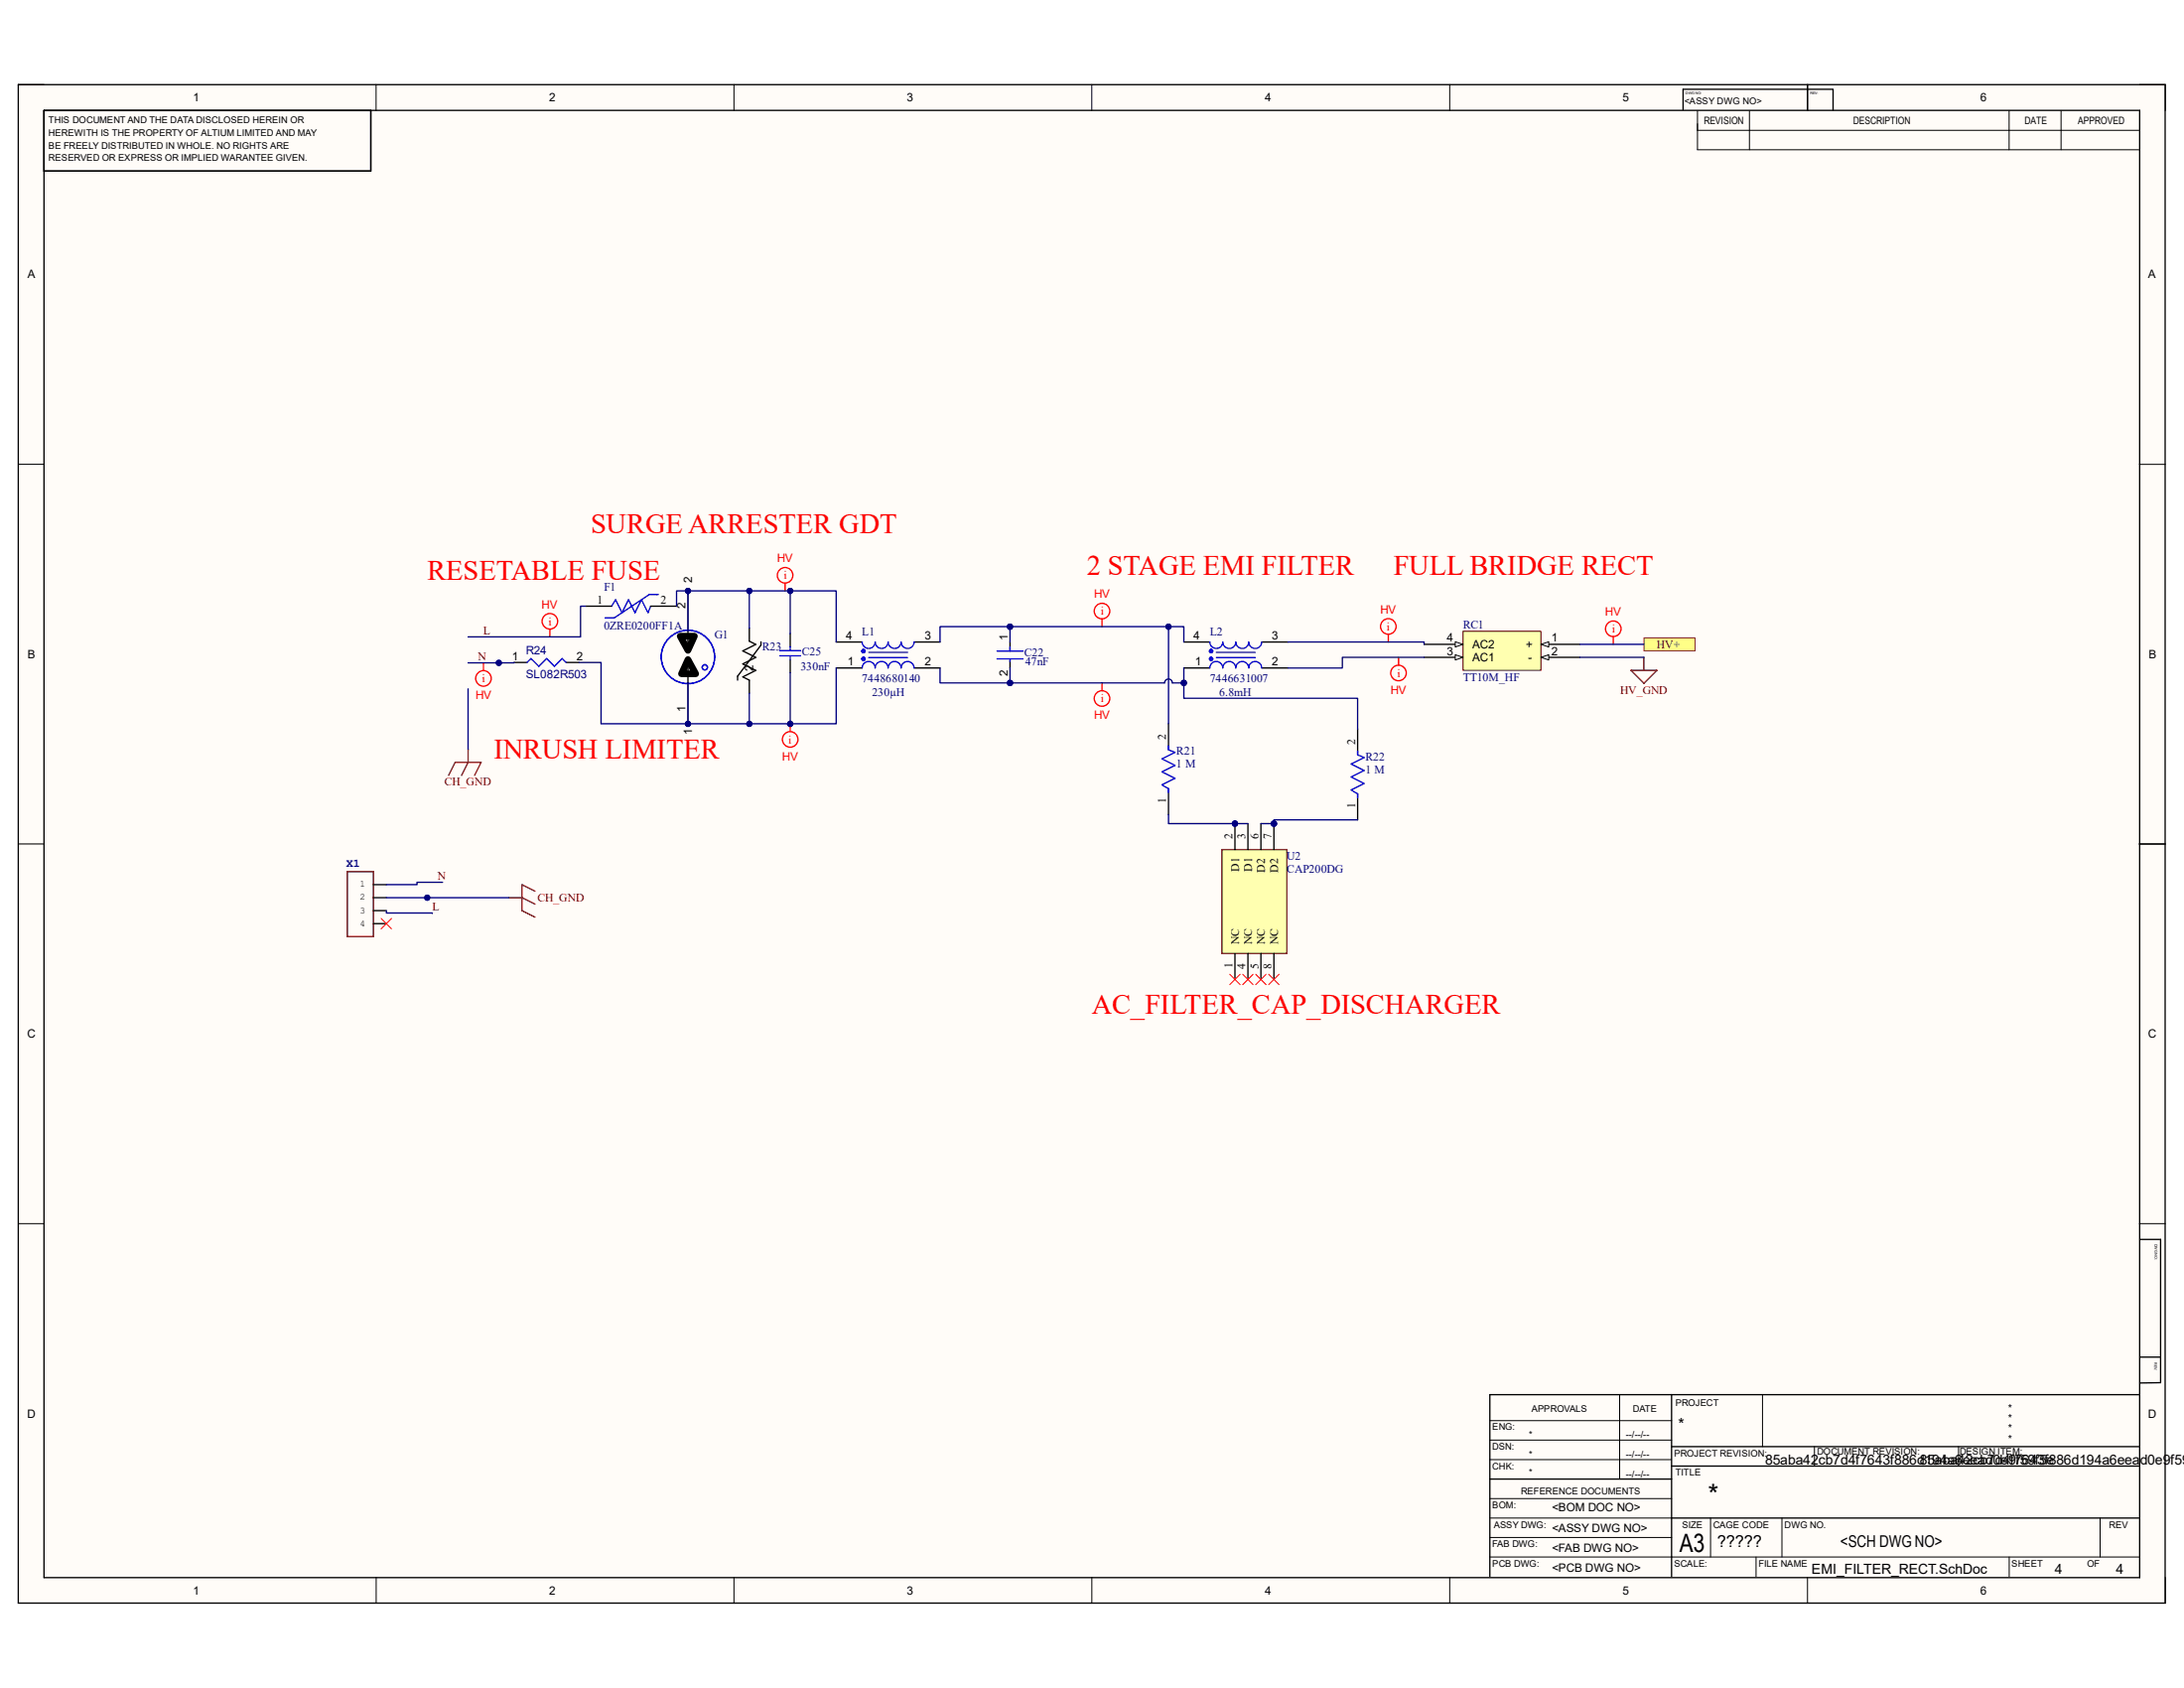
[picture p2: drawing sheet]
<svg xmlns="http://www.w3.org/2000/svg" width="279mm" height="216mm" viewBox="0 0 279 216" stroke-linecap="round" stroke-linejoin="round" font-family="sans-serif">
<g fill="#fffcf8">
<path d="M2.3 10.8h274.7v194.3h-274.7z" fill-rule="evenodd"/>
<path d="M5.7 14.1h268v187.7h-268z" fill-rule="evenodd"/>
</g>
<g fill="none" stroke="#000" stroke-width=".13">
<path d="M2.3 10.8h3.4M48.1 10.8v3.3M93.9 10.8v3.3M139.7 10.8v3.3M185.5 10.8v3.3M217.2 14.2v5h56.4M217.2 16.7h56.4M223.8 14.2v5M231.2 10.8v3.3M257 14.2v5M263.7 14.2v5M273.7 10.8h3.3v3.3"/>
<path d="M2.3 59.4h3.4M273.7 59.4h3.3M2.3 107.9h3.4M273.7 107.9h3.3M2.3 156.5h3.4M273.7 156.5h3.3M207.2 178.4v10.8M225.5 178.4v6.6M190.6 199.1h83.1M190.6 184.2h23.2M190.6 181.7h23.2M190.6 186.7h23.2"/>
<path d="M190.6 194.2h23.2M190.6 191.7h23.2M190.6 196.6h23.2M218.8 194.2v4.9M224.7 199.1v2.5M228 194.2v4.9M232.1 185v2.5M250.6 185v2.5M257 199.1v2.5M268.7 194.2v4.9M48.1 201.8v3.3M93.9 201.8v3.3"/>
<path d="M139.7 201.8v3.3M185.5 201.8v3.3M231.2 201.8v3.3M277 201.8v3.3"/>
</g>
<g fill="none" stroke="#000" stroke-width=".17">
<path d="M2.3 10.8h274.7v194.2h-274.7zM5.6 14.1h268.1v187.7h-268.1zM47.4 14.1v7.8h-41.8M231.2 10.8v3.3M234.5 11.4h-19.2v2.6M234.5 11.5v2.6M107 85.4h3.3M107 82.1h3.3M116.9 85.4h3.4M116.9 82.1h3.4M129.2 82.1v1.2M129.2 84.4v1"/>
<path d="M151.4 85.4h3.4M151.4 82.1h3.4M161.4 85.4h3.3M161.4 82.1h3.3M273.7 107.9h3.3M273.8 158.5h2.6v18.3l-2.7 .1M213.8 178.4v23.2M273.7 178.4h-83.1v23.2M273.8 173.6h2.6M190.6 189.2h23.2M213.8 185h59.9M213.8 187.5h59.9"/>
<path d="M213.8 194.2h59.9"/>
</g>
<g fill="none" stroke="#00f" stroke-width=".17">
<path d="M110.3 85.4a.83 .83 0 0 1 .8-.8 .83 .83 0 0 1 .9 .8 .83 .83 0 0 1 .8-.8 .83 .83 0 0 1 .8 .8 .83 .83 0 0 1 .8-.8 .83 .83 0 0 1 .9 .8 .83 .83 0 0 1 .8-.8 .83 .83 0 0 1 .8 .8M110.3 82.1a.83 .83 0 0 0 .8 .8 .83 .83 0 0 0 .9-.8 .83 .83 0 0 0 .8 .8 .83 .83 0 0 0 .8-.8 .83 .83 0 0 0 .8 .8 .83 .83 0 0 0 .9-.8 .83 .83 0 0 0 .8 .8 .83 .83 0 0 0 .8-.8M111.1 83.4h5M111.1 84.1h5M127.6 83.3h3.3M127.6 84.3h3.3M129.2 82.8v.5M129.2 84.4v.2M154.8 85.4a.83 .83 0 0 1 .8-.8 .83 .83 0 0 1 .8 .8 .83 .83 0 0 1 .9-.8 .83 .83 0 0 1 .8 .8 .83 .83 0 0 1 .8-.8 .83 .83 0 0 1 .9 .8M154.8 82.1a.83 .83 0 0 0 .8 .8 .83 .83 0 0 0 .8-.8 .83 .83 0 0 0 .9 .8 .83 .83 0 0 0 .8-.8 .83 .83 0 0 0 .8 .8 .83 .83 0 0 0 .9-.8 .83 .83 0 0 0 .8 .8 .83 .83 0 0 0 .8-.8M155.6 83.4h5M155.6 84.1h5"/>
<path d="M159.8 85.4a.83 .83 0 0 1 .8-.8 .83 .83 0 0 1 .8 .8"/>
</g>
<path d="M110.4 83.3h.1zM110.4 84.3h.1zM154.9 83.3h.1zM154.9 84.3h.1z" fill="none" stroke="#00f" stroke-width=".51"/>
<circle cx="158" cy="105.3" r=".33" fill="#000080"/>
<circle cx="158" cy="105.3" r=".33" fill="none" stroke="#000080" stroke-width=".13"/>
<circle cx="163" cy="105.3" r=".33" fill="#000080"/>
<circle cx="163" cy="105.3" r=".33" fill="none" stroke="#000080" stroke-width=".13"/>
<path d="M156.3 108.7h8.3v13.3h-8.3z" fill-rule="evenodd" fill="#ffffb0"/>
<path d="M156.3 108.7h8.3v13.3h-8.3z" fill="none" stroke="#800000" stroke-width=".17"/>
<path d="M158 105.3v3.4" fill="none" stroke="#000" stroke-width=".17"/>
<circle cx="158" cy="105.3" r=".33" fill="#000080"/>
<circle cx="158" cy="105.3" r=".33" fill="none" stroke="#000080" stroke-width=".13"/>
<path d="M159.6 105.3v3.4M161.3 105.3v3.4M163 105.3v3.4" fill="none" stroke="#000" stroke-width=".17"/>
<circle cx="163" cy="105.3" r=".33" fill="#000080"/>
<circle cx="163" cy="105.3" r=".33" fill="none" stroke="#000080" stroke-width=".13"/>
<path d="M158 122v3.3M159.6 122v3.3M161.3 122v3.3M163 122v3.3" fill="none" stroke="#000" stroke-width=".17"/>
<path d="M157.3 124.6l1.3 1.3M158.6 124.6l-1.3 1.3M159 124.6l1.3 1.3M160.3 124.6l-1.3 1.3M160.6 124.6l1.4 1.3M162 124.6l-1.4 1.3M162.3 124.6l1.3 1.3M163.6 124.6l-1.3 1.3" fill="none" stroke="#f00" stroke-width=".13"/>
<path d="M187.2 80.8h9.9v4.9h-9.9z" fill-rule="evenodd" fill="#ffffb0"/>
<path d="M187.2 80.8h9.9v4.9h-9.9z" fill="none" stroke="#800000" stroke-width=".13"/>
<path d="M197.1 82.4h5" fill="none" stroke="#000" stroke-width=".17"/>
<path d="M197.1 82.4l1-.3v.7z" fill="#f8fcff"/>
<path d="M197.1 82.4l1-.3v.7z" fill="none" stroke="#000" stroke-width=".13"/>
<path d="M197.1 84.1h5" fill="none" stroke="#000" stroke-width=".17"/>
<path d="M197.1 84.1l1-.4v.7z" fill="#f8fcff"/>
<path d="M197.1 84.1l1-.4v.7z" fill="none" stroke="#000" stroke-width=".13"/>
<path d="M182.2 84.1h5" fill="none" stroke="#000" stroke-width=".17"/>
<path d="M186.2 83.7l1 .4-1 .3z" fill="#f8fcff"/>
<path d="M186.2 83.7l1 .4-1 .3z" fill="none" stroke="#000" stroke-width=".13"/>
<path d="M182.2 82.4h5" fill="none" stroke="#000" stroke-width=".17"/>
<path d="M186.2 82.1l1 .3-1 .4z" fill="#f8fcff"/>
<path d="M186.2 82.1l1 .3-1 .4z" fill="none" stroke="#000" stroke-width=".13"/>
<path d="M149.5 92.6v3.3M173.7 93.2v3.4M149.5 100.9v3.3M173.7 101.5v3.4" fill="none" stroke="#000" stroke-width=".17"/>
<path d="M149.5 95.4v.5l.8 .3-1.6 .9 1.6 .8-1.6 .8 1.6 .9-1.6 .8 .8 .5v.5M173.7 96.1v.5l.8 .3-1.6 .8 1.6 .9-1.6 .8 1.6 .8-1.6 .8 .8 .5v.5" fill="none" stroke="#00f" stroke-width=".17"/>
<path d="M208.7 85.7h3.3l-1.7 1.7zM210.3 84.1v1.6" fill="none" stroke="#800000" stroke-width=".17"/>
<path d="M210.3 81.6h6.6v1.6h-6.6z" fill-rule="evenodd" fill="#ffff80"/>
<path d="M210.3 81.6h6.6v1.6h-6.6z" fill="none" stroke="#800000" stroke-width=".13"/>
<g fill="none" stroke="#f00" stroke-width=".17">
<path d="M100.4 74.6v1M141 79.2v1M101.1 92.6v1M141 87.3v1M177.6 81.1v1M178.9 84.1v1M206.4 81.4v1"/>
<circle cx="100.4" cy="73.6" r="1"/>
<circle cx="141" cy="78.2" r="1"/>
<circle cx="101.1" cy="94.6" r="1"/>
<circle cx="141" cy="89.3" r="1"/>
<circle cx="177.6" cy="80.1" r="1"/>
<circle cx="178.9" cy="86.1" r="1"/>
<circle cx="206.4" cy="80.4" r="1"/>
</g>
<path d="M74.9 77.5h3.4M83.2 77.5h3.4M65.8 84.7h1.6M72.4 84.7h1.7M95.9 80.3v1.7l.8 .4-1.7 .9 1.7 .8-1.7 .8 1.7 .8-1.7 .9 .9 .4v1.7M97.4 82.1v.4l-3 4v.5M101.1 81.1v1.6M101.1 84.4v1.6" fill="none" stroke="#000" stroke-width=".17"/>
<path d="M78.3 77.5l.4-.8 .9 1.7 .8-1.7 .8 1.7 .9-1.7 .8 1.7 .3-.9M84.2 76h-1.1l-4.5 3h-1.2M67.4 84.7l.5-.5 1 1 1-1 1 1 1-1 .5 .5M99.8 83.2h2.6M99.8 83.9h2.6M101.1 82.7v.5M101.1 83.9v.5" fill="none" stroke="#00f" stroke-width=".17"/>
<path d="M57.4 99.2l.8-1.7h3.3l-.8 1.7M59.9 95.8v1.7l-.8 1.7M65.1 114.8h1.7l1.6 .8M68.4 114l-1.6-.8v3.3l1.6 .8" fill="none" stroke="#800000" stroke-width=".17"/>
<circle cx="101.1" cy="92.6" r=".33" fill="#000080"/>
<circle cx="101.1" cy="92.6" r=".33" fill="none" stroke="#000080" stroke-width=".13"/>
<g fill="none" stroke="#f00" stroke-width=".17">
<path d="M61.8 84.8v1M70.4 80.5v1"/>
<circle cx="70.3" cy="79.5" r="1"/>
<circle cx="61.8" cy="86.8" r="1"/>
</g>
<path d="M88 75.7v5M88 87.3v5" fill="none" stroke="#000" stroke-width=".17"/>
<circle cx="88" cy="84" r="3.4" fill="none" stroke="#00f" stroke-width=".17"/>
<path d="M87 81.4h1.8l-.8 1.8z" fill="#c0c0c0"/>
<path d="M87 81.4h1.8l-.8 1.8z" fill="none" stroke="#000" stroke-width=".85"/>
<path d="M88 84.4l1 1.8h-1.8z" fill="#c0c0c0"/>
<path d="M88 84.4l1 1.8h-1.8z" fill="none" stroke="#000" stroke-width=".85"/>
<path d="M88 80.5v2.9M88 84v3.3M47.8 113.2h1.6M47.8 114.8h1.6M47.8 116.5h1.6M47.8 118.1h1.6" fill="none" stroke="#000" stroke-width=".17"/>
<circle cx="90.2" cy="85.4" r=".33" fill="none" stroke="#00f" stroke-width=".17"/>
<path d="M44.4 111.5h3.4v8.3h-3.4z" fill="none" stroke="#800000" stroke-width=".17"/>
<path d="M161.3 105.3h1.7" fill="none" stroke="#000080" stroke-width=".17"/>
<circle cx="163" cy="105.3" r=".33" fill="#000080"/>
<circle cx="163" cy="105.3" r=".33" fill="none" stroke="#000080" stroke-width=".13"/>
<path d="M173.7 104.9h-10.7v.4" fill="none" stroke="#000080" stroke-width=".17"/>
<circle cx="163" cy="105.3" r=".33" fill="#000080"/>
<circle cx="163" cy="105.3" r=".33" fill="none" stroke="#000080" stroke-width=".13"/>
<path d="M149.5 104.2v1.1h10.1" fill="none" stroke="#000080" stroke-width=".17"/>
<circle cx="158" cy="105.3" r=".33" fill="#000080"/>
<circle cx="158" cy="105.3" r=".33" fill="none" stroke="#000080" stroke-width=".13"/>
<path d="M151.4 87.3v2h22.3v3.9M164.7 82.1h17.5v.3M182.2 84.1h-10.5v1.3h-7" fill="none" stroke="#000080" stroke-width=".17"/>
<circle cx="151.4" cy="87.3" r=".33" fill="#000080"/>
<circle cx="151.4" cy="87.3" r=".33" fill="none" stroke="#000080" stroke-width=".13"/>
<path d="M151.4 82.1v-1.9h-1.9v12.4" fill="none" stroke="#000080" stroke-width=".17"/>
<circle cx="149.5" cy="80.2" r=".33" fill="#000080"/>
<circle cx="149.5" cy="80.2" r=".33" fill="none" stroke="#000080" stroke-width=".13"/>
<path d="M129.2 87.3h19.8a.5 .5 0 0 1 .5-.5 .5 .5 0 0 1 .5 .5h1.4" fill="none" stroke="#000080" stroke-width=".17"/>
<circle cx="151.4" cy="87.3" r=".33" fill="#000080"/>
<circle cx="151.4" cy="87.3" r=".33" fill="none" stroke="#000080" stroke-width=".13"/>
<circle cx="129.2" cy="87.3" r=".33" fill="#000080"/>
<circle cx="129.2" cy="87.3" r=".33" fill="none" stroke="#000080" stroke-width=".13"/>
<path d="M129.2 80.2h20.3" fill="none" stroke="#000080" stroke-width=".17"/>
<circle cx="129.2" cy="80.2" r=".33" fill="#000080"/>
<circle cx="129.2" cy="80.2" r=".33" fill="none" stroke="#000080" stroke-width=".13"/>
<circle cx="149.5" cy="80.2" r=".33" fill="#000080"/>
<circle cx="149.5" cy="80.2" r=".33" fill="none" stroke="#000080" stroke-width=".13"/>
<path d="M129.2 80.2h-8.9v1.9" fill="none" stroke="#000080" stroke-width=".17"/>
<circle cx="129.2" cy="80.2" r=".33" fill="#000080"/>
<circle cx="129.2" cy="80.2" r=".33" fill="none" stroke="#000080" stroke-width=".13"/>
<path d="M120.3 85.4v1.9h8.9" fill="none" stroke="#000080" stroke-width=".17"/>
<circle cx="129.2" cy="87.3" r=".33" fill="#000080"/>
<circle cx="129.2" cy="87.3" r=".33" fill="none" stroke="#000080" stroke-width=".13"/>
<path d="M129.2 80.2v1.9" fill="none" stroke="#000080" stroke-width=".17"/>
<circle cx="129.2" cy="80.2" r=".33" fill="#000080"/>
<circle cx="129.2" cy="80.2" r=".33" fill="none" stroke="#000080" stroke-width=".13"/>
<path d="M151.4 85.4v1.9" fill="none" stroke="#000080" stroke-width=".17"/>
<circle cx="151.4" cy="87.3" r=".33" fill="#000080"/>
<circle cx="151.4" cy="87.3" r=".33" fill="none" stroke="#000080" stroke-width=".13"/>
<path d="M129.2 85.4v1.9" fill="none" stroke="#000080" stroke-width=".17"/>
<circle cx="129.2" cy="87.3" r=".33" fill="#000080"/>
<circle cx="129.2" cy="87.3" r=".33" fill="none" stroke="#000080" stroke-width=".13"/>
<path d="M74.9 77.5h-.6v4h-14.4M59.9 88.1v7.7M202.1 82.4h8.2M202.1 84.1h8.2M65.1 114.8h-10.4v.3" fill="none" stroke="#000080" stroke-width=".17"/>
<circle cx="54.7" cy="114.8" r=".33" fill="#000080"/>
<circle cx="54.7" cy="114.8" r=".33" fill="none" stroke="#000080" stroke-width=".13"/>
<path d="M59.9 84.8h3.9" fill="none" stroke="#000080" stroke-width=".17"/>
<circle cx="63.8" cy="84.8" r=".33" fill="#000080"/>
<circle cx="63.8" cy="84.8" r=".33" fill="none" stroke="#000080" stroke-width=".13"/>
<path d="M63.8 84.7h2" fill="none" stroke="#000080" stroke-width=".17"/>
<circle cx="63.8" cy="84.8" r=".33" fill="#000080"/>
<circle cx="63.8" cy="84.8" r=".33" fill="none" stroke="#000080" stroke-width=".13"/>
<path d="M101.1 86v6.6" fill="none" stroke="#000080" stroke-width=".17"/>
<circle cx="101.1" cy="92.6" r=".33" fill="#000080"/>
<circle cx="101.1" cy="92.6" r=".33" fill="none" stroke="#000080" stroke-width=".13"/>
<path d="M101.1 75.6v5.5" fill="none" stroke="#000080" stroke-width=".17"/>
<circle cx="101.1" cy="75.6" r=".33" fill="#000080"/>
<circle cx="101.1" cy="75.6" r=".33" fill="none" stroke="#000080" stroke-width=".13"/>
<path d="M95.9 88.7v3.9" fill="none" stroke="#000080" stroke-width=".17"/>
<circle cx="95.9" cy="92.6" r=".33" fill="#000080"/>
<circle cx="95.9" cy="92.6" r=".33" fill="none" stroke="#000080" stroke-width=".13"/>
<path d="M95.9 75.6v4.7" fill="none" stroke="#000080" stroke-width=".17"/>
<circle cx="95.9" cy="75.6" r=".33" fill="#000080"/>
<circle cx="95.9" cy="75.6" r=".33" fill="none" stroke="#000080" stroke-width=".13"/>
<path d="M86.6 77.5v-1.9h20.4v6.5" fill="none" stroke="#000080" stroke-width=".17"/>
<circle cx="88" cy="75.6" r=".33" fill="#000080"/>
<circle cx="88" cy="75.6" r=".33" fill="none" stroke="#000080" stroke-width=".13"/>
<circle cx="95.9" cy="75.6" r=".33" fill="#000080"/>
<circle cx="95.9" cy="75.6" r=".33" fill="none" stroke="#000080" stroke-width=".13"/>
<circle cx="101.1" cy="75.6" r=".33" fill="#000080"/>
<circle cx="101.1" cy="75.6" r=".33" fill="none" stroke="#000080" stroke-width=".13"/>
<path d="M74.1 84.7h2.8v7.9h30.1v-7.2" fill="none" stroke="#000080" stroke-width=".17"/>
<circle cx="88" cy="92.6" r=".33" fill="#000080"/>
<circle cx="88" cy="92.6" r=".33" fill="none" stroke="#000080" stroke-width=".13"/>
<circle cx="95.9" cy="92.6" r=".33" fill="#000080"/>
<circle cx="95.9" cy="92.6" r=".33" fill="none" stroke="#000080" stroke-width=".13"/>
<circle cx="101.1" cy="92.6" r=".33" fill="#000080"/>
<circle cx="101.1" cy="92.6" r=".33" fill="none" stroke="#000080" stroke-width=".13"/>
<path d="M88 87.3v5.3" fill="none" stroke="#000080" stroke-width=".17"/>
<circle cx="88" cy="92.6" r=".33" fill="#000080"/>
<circle cx="88" cy="92.6" r=".33" fill="none" stroke="#000080" stroke-width=".13"/>
<path d="M88 75.6v5.1" fill="none" stroke="#000080" stroke-width=".17"/>
<circle cx="88" cy="75.6" r=".33" fill="#000080"/>
<circle cx="88" cy="75.6" r=".33" fill="none" stroke="#000080" stroke-width=".13"/>
<path d="M49.4 116.5v.3h5.9M49.4 114.8h5.3M56.6 112.9h-3.3v.3h-3.9" fill="none" stroke="#000080" stroke-width=".17"/>
<circle cx="54.7" cy="114.8" r=".33" fill="#000080"/>
<circle cx="54.7" cy="114.8" r=".33" fill="none" stroke="#000080" stroke-width=".13"/>
<path d="M48.8 117.5l1.3 1.3M50.1 117.5l-1.3 1.3" fill="none" stroke="#f00" stroke-width=".13"/>
<g font-size="3.6" fill="#f00">
<text x="75.6" y="68.2">SURGE ARRESTER GDT</text>
<text x="54.7" y="74.1">RESETABLE FUSE</text>
<text x="139" y="73.5">2 STAGE EMI FILTER</text>
<text x="178.3" y="73.5">FULL BRIDGE RECT</text>
<text x="63.2" y="97">INRUSH LIMITER</text>
<text x="139.7" y="129.7">AC_FILTER_CAP_DISCHARGER</text>
</g>
<text font-size="3.6" x="218.5" y="192.4">*</text>
<text font-size="3.2" x="214.9" y="198.5">A3</text>
<g font-size="2.1">
<text x="214.7" y="182.9">*</text>
<text x="219.7" y="197.9">?????</text>
<text x="235.4" y="197.9">&lt;SCH DWG NO&gt;</text>
</g>
<g font-size="1.8">
<text x="225.8" y="187.3">85aba42cb7d4f7643f886d194a6eead0e9f59f5e</text>
<text x="245.6" y="187.3">85aba42cb7d4f7643f886d194a6eead0e9f59f</text>
<text x="231.8" y="201.3">EMI_FILTER_RECT.SchDoc</text>
<text x="262.9" y="201.3">4</text>
<text x="270.7" y="201.3">4</text>
</g>
<g font-size="1.5">
<text x="24.7" y="13">1</text>
<text x="70.2" y="13">2</text>
<text x="116" y="13">3</text>
<text x="161.8" y="13">4</text>
<text x="207.6" y="13">5</text>
<text x="253.4" y="13">6</text>
<text x="3.5" y="35.6">A</text>
<text x="274.8" y="35.6">A</text>
<text x="76.4" y="77.2">1</text>
<text x="84.5" y="77.2">2</text>
<text x="87.7" y="77.8" transform="rotate(-90 87.7 77.8)">2</text>
<text x="88.5" y="74.5" transform="rotate(-90 88.5 74.5)">2</text>
<text x="108.2" y="81.8">4</text>
<text x="118.3" y="81.8">3</text>
<text x="128.9" y="82" transform="rotate(-90 128.9 82)">1</text>
<text x="152.7" y="81.8">4</text>
<text x="162.7" y="81.8">3</text>
<text x="185.1" y="83.8">3</text>
<text x="185.1" y="82.1">4</text>
<text x="188.3" y="82.9">AC2</text>
<text x="195.2" y="82.9">+</text>
<text x="198.5" y="82.1">1</text>
<text x="198.5" y="83.8">2</text>
<text x="3.5" y="84.2">B</text>
<text x="65.5" y="84.4">1</text>
<text x="73.7" y="84.4">2</text>
<text x="96.4" y="85.8" transform="rotate(-90 96.4 85.8)">2</text>
<text x="108.4" y="85.1">1</text>
<text x="118.3" y="85.1">2</text>
<text x="128.9" y="86.5" transform="rotate(-90 128.9 86.5)">2</text>
<text x="152.9" y="85.1">1</text>
<text x="162.7" y="85.1">2</text>
<text x="188.3" y="84.6">AC1</text>
<text x="195.5" y="84.6">-</text>
<text x="274.9" y="84.2">B</text>
<text x="87.7" y="91" transform="rotate(-90 87.7 91)">1</text>
<text x="88.5" y="94" transform="rotate(-90 88.5 94)">1</text>
<text x="149.1" y="94.6" transform="rotate(-90 149.1 94.6)">2</text>
<text x="173.4" y="95.2" transform="rotate(-90 173.4 95.2)">2</text>
<text x="149.1" y="102.8" transform="rotate(-90 149.1 102.8)">1</text>
<text x="157.7" y="107.3" transform="rotate(-90 157.7 107.3)">2</text>
<text x="159.3" y="107.3" transform="rotate(-90 159.3 107.3)">3</text>
<text x="161" y="107.3" transform="rotate(-90 161 107.3)">6</text>
<text x="162.6" y="107.3" transform="rotate(-90 162.6 107.3)">7</text>
<text x="173.4" y="103.4" transform="rotate(-90 173.4 103.4)">1</text>
<text x="158.5" y="111.5" transform="rotate(-90 158.5 111.5)">D1</text>
<text x="160.1" y="111.5" transform="rotate(-90 160.1 111.5)">D1</text>
<text x="161.8" y="111.6" transform="rotate(-90 161.8 111.6)">D2</text>
<text x="163.5" y="111.6" transform="rotate(-90 163.5 111.6)">D2</text>
<text x="157.7" y="123.9" transform="rotate(-90 157.7 123.9)">1</text>
<text x="158.5" y="120.8" transform="rotate(-90 158.5 120.8)">NC</text>
<text x="159.3" y="124" transform="rotate(-90 159.3 124)">4</text>
<text x="160.1" y="120.8" transform="rotate(-90 160.1 120.8)">NC</text>
<text x="161" y="123.9" transform="rotate(-90 161 123.9)">5</text>
<text x="161.8" y="120.8" transform="rotate(-90 161.8 120.8)">NC</text>
<text x="162.6" y="123.9" transform="rotate(-90 162.6 123.9)">8</text>
<text x="163.5" y="120.8" transform="rotate(-90 163.5 120.8)">NC</text>
<text x="3.5" y="132.8">C</text>
<text x="274.8" y="132.8">C</text>
<text x="3.5" y="181.3">D</text>
<text x="274.8" y="181.3">D</text>
<text x="198.5" y="196">&lt;ASSY DWG NO&gt;</text>
<text x="198.5" y="193.3">&lt;BOM DOC NO&gt;</text>
<text x="24.7" y="203.9">1</text>
<text x="70.2" y="203.9">2</text>
<text x="116" y="203.9">3</text>
<text x="161.8" y="203.9">4</text>
<text x="198.5" y="201">&lt;PCB DWG NO&gt;</text>
<text x="198.5" y="198.5">&lt;FAB DWG NO&gt;</text>
<text x="207.6" y="203.9">5</text>
<text x="253.4" y="203.9">6</text>
</g>
<g font-size="1.5" fill="#f00">
<text x="99.4" y="71.9">HV</text>
<text x="69.3" y="77.8">HV</text>
<text x="100.2" y="74.1">i</text>
<text x="140" y="76.5">HV</text>
<text x="70.1" y="80">i</text>
<text x="140.8" y="78.7">i</text>
<text x="176.6" y="78.5">HV</text>
<text x="177.4" y="80.6">i</text>
<text x="205.4" y="78.8">HV</text>
<text x="206.2" y="80.9">i</text>
<text x="60.8" y="89.5">HV</text>
<text x="61.6" y="87.3">i</text>
<text x="140.8" y="89.8">i</text>
<text x="177.9" y="88.7">HV</text>
<text x="178.7" y="86.6">i</text>
<text x="100.9" y="95.1">i</text>
<text x="140" y="92">HV</text>
<text x="100.1" y="97.2">HV</text>
</g>
<g font-size="1.5" fill="#000080">
<text x="77.3" y="75.6">F1</text>
<text x="67.3" y="83.7">R24</text>
<text x="77.3" y="80.5">0ZRE0200FF1A</text>
<text x="91.4" y="81.7">G1</text>
<text x="97.5" y="83.2">R23</text>
<text x="102.6" y="83.9">C25</text>
<text x="110.3" y="81.3">L1</text>
<text x="131" y="83.9">C22</text>
<text x="154.8" y="81.3">L2</text>
<text x="187.2" y="80.4">RC1</text>
<text x="67.3" y="86.7">SL082R503</text>
<text x="102.4" y="85.7">330nF</text>
<text x="110.3" y="87.2">7448680140</text>
<text x="111.5" y="89">230µH</text>
<text x="131.1" y="85">47nF</text>
<text x="154.8" y="87.2">7446631007</text>
<text x="156" y="89">6.8mH</text>
<text x="187.2" y="87.1">TT10M_HF</text>
<text x="150.5" y="96.6">R21</text>
<text x="150.5" y="98.2">1 M</text>
<text x="174.7" y="97.2">R22</text>
<text x="174.7" y="98.9">1 M</text>
<text x="44.3" y="110.9">X1</text>
<text x="164.6" y="110">U2</text>
<text x="164.6" y="111.7">CAP200DG</text>
</g>
<g font-size="1.5" fill="#800000">
<text x="61.8" y="81.2">L</text>
<text x="212" y="82.9">HV+</text>
<text x="61.2" y="84.5">N</text>
<text x="207.3" y="88.7">HV_GND</text>
<text x="56.9" y="100.5">CH_GND</text>
<text x="56" y="112.5">N</text>
<text x="55.3" y="116.5">L</text>
<text x="68.7" y="115.3">CH_GND</text>
</g>
<g font-size="1.4">
<text x="256.9" y="183.2">*</text>
<text x="256.9" y="184.5">*</text>
<text x="256.9" y="180.6">*</text>
<text x="256.9" y="181.9">*</text>
</g>
<g font-size="1.3">
<text x="218" y="15.9">REVISION</text>
<text x="237.1" y="15.9">DESCRIPTION</text>
<text x="259" y="15.9">DATE</text>
<text x="265.8" y="15.9">APPROVED</text>
</g>
<g font-size="1.2">
<text x="6.2" y="15.8">THIS DOCUMENT AND THE DATA DISCLOSED HEREIN OR</text>
<text x="6.2" y="17.4">HEREWITH IS THE PROPERTY OF ALTIUM LIMITED AND MAY</text>
<text x="215.5" y="13.3">&lt;ASSY DWG NO&gt;</text>
<text x="6.2" y="19">BE FREELY DISTRIBUTED IN WHOLE. NO RIGHTS ARE</text>
<text x="6.2" y="20.6">RESERVED OR EXPRESS OR IMPLIED WARANTEE GIVEN.</text>
<text x="46" y="113.5">1</text>
<text x="46" y="115.1">2</text>
<text x="46" y="116.8">3</text>
<text x="46" y="118.4">4</text>
<text x="214.3" y="179.8">PROJECT</text>
<text x="190.9" y="182.9">ENG:</text>
<text x="190.9" y="185.4">DSN:</text>
<text x="195.6" y="183.9">*</text>
<text x="195.9" y="180.6">APPROVALS</text>
<text x="208" y="183.9">--/--/--</text>
<text x="208.9" y="180.6">DATE</text>
<text x="190.9" y="187.9">CHK:</text>
<text x="194.6" y="191.1">REFERENCE DOCUMENTS</text>
<text x="195.6" y="186.4">*</text>
<text x="195.6" y="188.8">*</text>
<text x="208" y="186.4">--/--/--</text>
<text x="208" y="188.9">--/--/--</text>
<text x="214.2" y="186.3">PROJECT REVISION:</text>
<text x="214.3" y="188.8">TITLE</text>
<text x="232.5" y="186.1">DOCUMENT REVISION:</text>
<text x="250.7" y="186.1">DESIGN ITEM:</text>
<text x="190.9" y="192.9">BOM:</text>
<text x="190.9" y="197.9">FAB DWG:</text>
<text x="191.1" y="195.4">ASSY DWG:</text>
<text x="215.2" y="195.4">SIZE</text>
<text x="219.2" y="195.4">CAGE CODE</text>
<text x="228.3" y="195.4">DWG NO.</text>
<text x="269.8" y="195.4">REV</text>
<text x="190.9" y="200.4">PCB DWG:</text>
<text x="214.2" y="200.4">SCALE:</text>
<text x="225" y="200.4">FILE NAME</text>
<text x="257.3" y="200.4">SHEET</text>
<text x="267" y="200.4">OF</text>
</g>
<g font-size=".5">
<text x="215.6" y="12">DWG NO:</text>
<text x="231.6" y="12">REV:</text>
<text x="275.7" y="159.1" transform="rotate(90 275.7 159.1)">DWG NO:</text>
<text x="275.6" y="174.2" transform="rotate(90 275.6 174.2)">REV:</text>
</g>
</svg>
